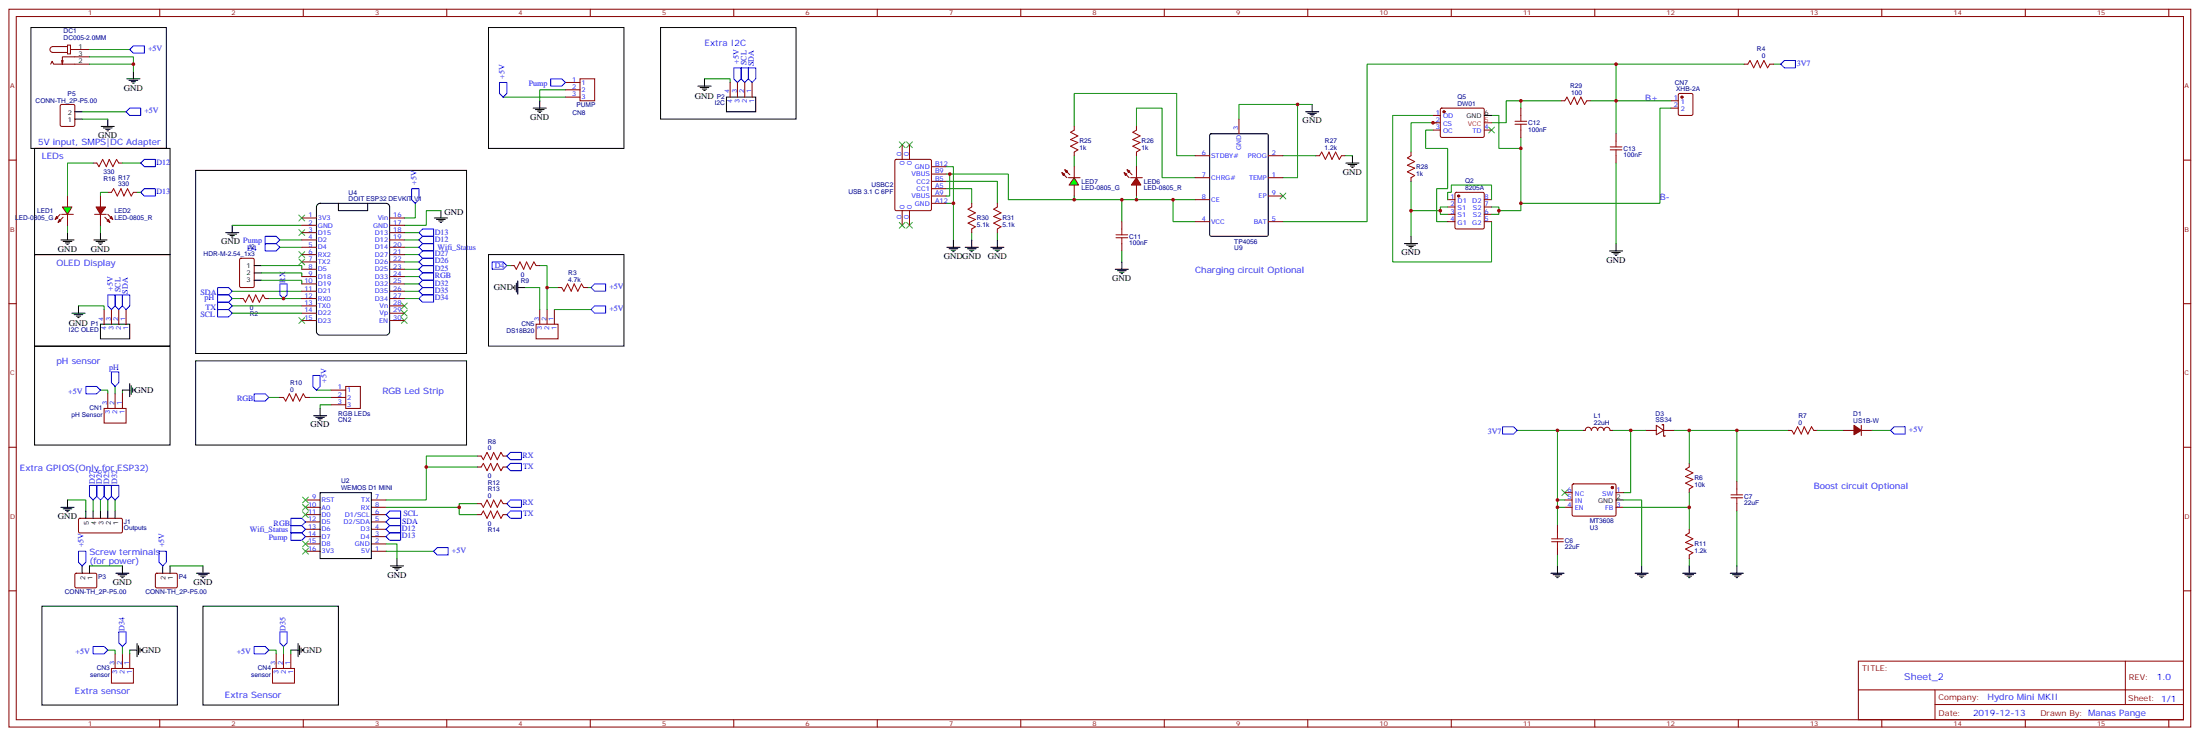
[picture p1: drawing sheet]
<svg xmlns="http://www.w3.org/2000/svg" width="1060mm" height="354mm" viewBox="0 0 1060 354" stroke-linecap="round" stroke-linejoin="round" font-family="sans-serif">
<g fill="none" stroke="#870000" stroke-width=".48">
<path d="M4 4h1052v346h-1052zM8 8h1044v339h-1044zM77 4v4M146 4v4M215 4v4M284 4v4M354 4v4M423 4v4M492 4v4M561 4v4M630 4v4M699 4v4"/>
<path d="M768 4v4M838 4v4M907 4v4M976 4v4M1045 4v4M24 31l1-2 1 2h17M30 29v2M33 22h1v4h-1zM33 22h-8a1.4 1.4 0 0 0-1 2 1.4 1.4 0 0 0 1 1h8M34 24h9M43 27h-13v4v-2M272 40h7"/>
<path d="M279 38h8v11h-8zM352 40v7M355 40v7M359 40v7M362 40v7M272 43h7M272 47h7M4 77h4M45 79h2M57 79h2M1052 77h4M33 94v6"/>
<path d="M52 93h2M64 93h2M33 103v6M246 128h2M258 128h2M4 146h4M50 149v7M54 149v7M57 149v7M61 149v7M115 144h2M128 144h2"/>
<path d="M258 156h11v7h-11zM260 149v7M264 149v7M267 149v7M1052 146h4M50 197h11v7h-11zM52 190v7M55 190v7M59 190v7M160 188h7M160 191h7M160 195h7"/>
<path d="M167 186h7v11h-7zM4 215h4M1052 215h4M147 241h7M147 244h7M147 248h7M147 251h7M147 255h7M147 258h7M179 241h7M179 244h7M179 248h7"/>
<path d="M179 251h7M179 255h7M179 258h7M147 266h7M147 262h7M179 266h7M179 262h7M4 285h4M1052 285h4M895 318h157v29h-157zM1024 318v21M895 332h157"/>
<path d="M932 339h120M932 332v14M77 347v3M146 347v3M215 347v3M284 347v3M354 347v3M423 347v3M492 347v3M561 347v3M630 347v3M699 347v3"/>
<path d="M768 347v3M838 347v3M907 347v3M976 347v3M1045 347v3"/>
</g>
<g fill="none" stroke="#008700" stroke-width=".48">
<path d="M43 31h21v3M43 27h21v4M43 24h20M339 38h13v2M40 54h21M40 57h12M242 47h30M272 43h-12v6M45 79h-12v15M59 79h9M52 93h-4v1M66 93h2"/>
<path d="M200 98v7h-5M33 109v3M48 109v3M112 109h33M135 116h10M135 119h10M195 116h7M195 119h7M195 112h7M212 101h-7v8h-10M195 133h7M195 130h7"/>
<path d="M195 126h7M195 123h7M244 128h2M253 139h7v10M260 128h4v11M269 139h-5v10M283 139h2M38 147h12v2M112 144h3M112 140h33M112 151h33M112 147h33"/>
<path d="M130 144h15M267 149h18M48 188h4v2M55 186v4M59 188v2M130 191h5M149 191h11M152 188h8M160 195h-6v2M230 220h-25v21h-19M205 225h25M186 244h35v4h9"/>
<path d="M230 243h-9v1M186 262h5v7M186 266h23"/>
</g>
<g fill="none" stroke="#000" stroke-width=".48">
<path d="M15 13h65v58h-65zM235 13h66v58h-66zM318 13h66v44h-66zM61 38h6M62 39h4M63 39h2M64 34v4M339 38v3M52 57v4M64 40h1M257 52h6M258 53h4"/>
<path d="M259 53h2M260 54h.1M260 49v3M336 41h7M337 42h5M338 43h3M339 44h1M350 47h14v7h-14zM17 71h65v52h-65zM49 61h6M50 62h4M51 62h2"/>
<path d="M52 63h.1M94 82h131v88h-131zM29 116h7M30 116h5M31 117h3M32 118h1M33 112v4M45 116h7M46 116h5M47 117h2M48 118h1M48 112v4"/>
<path d="M109 112h6M110 113h4M111 113h2M112 114h.1M112 109v3M209 105h7M210 106h5M211 106h3M212 107h1M212 101v4M17 123h65v44h-65zM235 123h66v44h-66z"/>
<path d="M247 138v1M248 137v3M249 136v5M249 139h4M249 135v7M35 151h6M36 152h4M37 152h2M37 153h1M38 147v4M48 156h15v7h-15zM17 167h65v47h-65z"/>
<path d="M94 174h131v40h-131zM59 188h4M63 185v6M63 186v4M64 187v2M65 188h.1M154 197v3M151 200h6M152 201h4M153 202h2M154 202h1M154 237h25v32h-25z"/>
<path d="M188 273h6M189 273h4M190 274h2M191 275h1M191 269v4"/>
</g>
<g fill="none" stroke="#00f" stroke-width=".48">
<path d="M265 38h6l1 2-1 1h-6zM354 33h3v5l-2 2-1-2zM357 33h4v5l-2 2-2-2zM361 33h3v5l-2 2-1-2zM68 79l2-2h5v3h-5zM68 93l2-2h5v3h-5zM128 114h5l2 2-2 1h-5zM128 117h5l2 2-2 2h-5zM202 116l2-2h5v3h-5zM204 110h5v4h-5l-2-2zM105 139h5l2 1-2 2h-5zM135 137h3v5l-1 2-2-2z"/>
<path d="M202 133l2-2h5v4h-5zM237 126h5l2 2-2 2h-5zM285 139l2-2h5v3h-5zM52 142h3v5l-1 2-2-2zM55 142h4v5l-2 2-2-2zM59 142h4v5l-2 2-2-2zM105 142h5l2 2-2 2h-5zM105 149h5l2 2-2 2h-5zM105 146h5l2 1-2 2h-5zM285 149l2-2h5v4h-5zM54 179h3v5l-2 2-1-2zM41 186h6l1 2-1 2h-6z"/>
<path d="M122 190h6l2 1-2 2h-6zM151 181h3v5l-2 2-1-2zM244 220l2-2h5v3h-5zM244 225l2-2h5v4h-5zM140 250h5l2 1-2 2h-5zM140 253h5l2 2-2 2h-5zM140 257h5l2 1-2 2h-5zM186 251l2-1h5v3h-5zM186 255l2-2h5v4h-5zM186 258l2-1h5v3h-5zM188 246h5v4h-5l-2-2zM244 243l2-2h5v3h-5z"/>
<path d="M244 248l2-2h5v4h-5z"/>
</g>
<path d="M144 104l3 2M147 104l-3 2M144 121l3 3M144 125l3 3M147 121l-3 3M147 125l-3 3" fill="none" stroke="#3c3" stroke-width=".48"/>
<path d="M47 79l1 1 1-3 2 3 2-3 1 3 2-3 1 2M54 93l1-2 2 3 1-3 2 3 1-3 2 3 1-1M248 128l1 2 2-4 1 4 2-4 1 4 2-4 1 2M117 144l1 2 2-4 2 4 1-4 2 4 2-4 1 2" fill="none" stroke="#a10000" stroke-width=".48"/>
<g fill="#0f0" stroke="#870000" stroke-width=".48">
<path d="M29 106l-1 1z"/>
<path d="M27 104l1 1-1 1z"/>
</g>
<g fill="#870000" stroke="#870000" stroke-width=".48">
<path d="M29 106l1-1z"/>
<path d="M29 103l-1 2z"/>
</g>
<path d="M30 103h5z" fill="#f00" stroke="#870000" stroke-width=".48"/>
<path d="M30 100h5l-2 3z" fill="#0f0" stroke="#870000" stroke-width=".48"/>
<g fill="#f00" stroke="#870000" stroke-width=".48">
<path d="M46 100h5l-3 3z"/>
<path d="M46 103h5z"/>
</g>
<g fill="#870000" stroke="#870000" stroke-width=".48">
<path d="M52 103l1 2z"/>
<path d="M51 105l1 1z"/>
</g>
<g fill="#f00" stroke="#870000" stroke-width=".48">
<path d="M53 105l1-1v2z"/>
<path d="M52 106l1 1-1-1z"/>
</g>
<g fill="none" stroke="#870000" stroke-width=".48">
<path d="M840 31h2M853 31h1M690 56h4M690 59h4M694 52h21v1v13h-1h-20v-1zM733 52v4M752 49h2M765 49h1M805 49h4M805 52h4M809 45h6h1v10l-1 1h-6v-1zM518 61v2"/>
<path d="M518 73v2M548 61v2M548 73v2M634 75h2M646 75h2M680 73v2M690 63h4M715 63h4M733 63v3M779 64v4M779 75v4M48 94v6"/>
<path d="M468 98v2M481 98v2M518 80v6M518 89v5M680 86v1M48 103v6M468 110v2M481 110v2M541 107v3M541 117v4M38 250h21v6l-1 1h-20v-1zM75 276h10v7h-10v-1z"/>
<path d="M55 315v7M59 315v7M63 315v7M133 315v7M137 315v7M140 315v7M54 322h10v7h-10zM131 322h11v7h-11z"/>
</g>
<g fill="none" stroke="#00f" stroke-width=".48">
<path d="M858 31l2-2h5v4h-5zM202 130l2-2h5v3h-5zM202 126l2-2h5v4h-5zM202 123l2-2h5v3h-5zM202 137l2-2h5v4h-5zM202 140l2-1h5v3h-5zM202 144l2-2h5v4h-5zM43 234h4v5l-2 2-2-2zM47 234h3v5l-2 2-1-2zM50 234h4v5l-2 2-2-2zM54 234h3v5l-2 2-1-2zM77 266h3v5l-2 2-1-2z"/>
<path d="M45 311h5l2 2-2 2h-5zM57 304h4v6l-2 1-2-1zM122 311h6l2 2-2 2h-6zM135 304h3v6l-1 1-2-1z"/>
</g>
<g fill="none" stroke="#008700" stroke-width=".48">
<path d="M779 31h61M854 31h4M625 50v36h-7M632 50h-35v7M690 56h-19v70h48v-19M692 59h-12v14M719 56h3v15h11v-5M733 52v-3h-7v10h-7M733 49h19M766 49h39M805 52h-5v46h-67v-27M518 61v-16h49v30h9"/>
<path d="M518 75v5M548 61v-9h12v34h16M548 75v5M618 75h16M648 75h4M690 63h-3v8h11v20h-6v16h6M779 64v-33h-120v76h-41M779 79v38M456 84h30v12h90M456 87h25v11M456 91h12v7M456 80h3v18"/>
<path d="M456 98h3v18M458 84v10h-2M518 94v2M541 96v11M548 94v2M565 96v11h11M680 87v27M468 112v4M481 112v4M680 101h14M195 137h7M541 121v5"/>
<path d="M195 140h7M195 144h7M33 241h8v5M45 241v5M48 241v5M52 241v5M55 241v5M82 273h16M52 313h3v2M59 311v4M63 313v2M130 313h3v2"/>
<path d="M137 311v4M140 313v2"/>
</g>
<g fill="none" stroke="#000" stroke-width=".48">
<path d="M629 54h6M630 55h4M631 55h2M632 56h1M632 50v4M715 56h4M648 79h7M650 79h4M651 80h2M652 75v4M651 81h1M456 119h7"/>
<path d="M457 120h5M459 116v3M465 119h6M466 120h4M468 116v3M477 119h7M478 120h5M481 116v3M677 117h6M678 118h4M679 119h2M680 119h.1"/>
<path d="M680 114v3M779 117v4M458 121h2M459 121h1M467 121h2M468 121h1M479 121h3M480 121h1M537 130h7M538 130h5M539 131h3M540 132h1"/>
<path d="M541 126v4M775 121h7M777 122h4M778 122h2M778 123h1M41 246v4M45 246v4M48 246v4M52 246v4M55 246v4M78 273v3M82 273v3"/>
<path d="M95 276h6M96 277h4M97 277h2M97 278h1M98 273v3M20 292h65v48h-65zM98 292h65v48h-65zM63 313h3M66 310v6M67 311v4M67 312v2M68 313h.1"/>
<path d="M140 313h4M144 310v6M144 311v4M145 312v2M146 313h.1"/>
</g>
<path d="M433 68l3 3M436 68l-3 3M437 68l3 3M440 68l-3 3M717 61l3 3M720 61l-3 3M617 93l3 3M620 93l-3 3M433 107l3 3M436 107l-3 3M437 107l3 3M440 107l-3 3" fill="none" stroke="#3c3" stroke-width=".48"/>
<g fill="none" stroke="#a10000" stroke-width=".48">
<path d="M842 31l1-2 2 4 2-4 1 4 2-4 2 4 1-2M730 60h6M730 58h6M733 56v2M733 60v3M754 49l1-2 2 3 2-3 1 3 2-3 1 3 2-1M518 63l-2 1 3 1-3 2 3 2-3 1 3 2-1 1M548 63l-2 1 3 1-3 2 3 2-3 1 3 2-1 1M636 75l1-2 2 4 1-4 2 4 2-4 1 4 1-2M680 75l-2 1 4 2-4 2 4 1-4 2 4 2-2 1M776 72h5M776 71h5"/>
<path d="M779 68v3M779 72v3M468 100l-2 1 4 2-4 1 4 2-4 1 4 2-2 1M481 100l-2 1 3 2-3 1 3 2-3 1 3 2-1 1M538 115h5M538 113h5M541 110v3M541 115v2"/>
</g>
<g fill="#870000" stroke="#870000" stroke-width=".48">
<circle cx="810" cy="47" r=".5"/>
<circle cx="696" cy="54" r=".5"/>
</g>
<path d="M715 59h4" fill="none" stroke="#f00" stroke-width=".48"/>
<g fill="#0f0" stroke="#870000" stroke-width=".48">
<path d="M513 82h1v1z"/>
<path d="M512 83l1 1-1 1z"/>
</g>
<g fill="#870000" stroke="#870000" stroke-width=".48">
<path d="M514 83l1 1z"/>
<path d="M513 84l1 2z"/>
</g>
<path d="M515 86h5z" fill="#f00" stroke="#870000" stroke-width=".48"/>
<path d="M518 86l2 3h-5z" fill="#0f0" stroke="#870000" stroke-width=".48"/>
<g fill="#f00" stroke="#870000" stroke-width=".48">
<path d="M548 86l2 3h-5z"/>
<path d="M545 86h5z"/>
</g>
<g fill="#870000" stroke="#870000" stroke-width=".48">
<path d="M543 84l1 2z"/>
<path d="M544 83l1 1z"/>
</g>
<g fill="#f00" stroke="#870000" stroke-width=".48">
<path d="M542 83l1 1-1 1z"/>
<path d="M543 82h1v1z"/>
</g>
<g fill="none" stroke="#870000" stroke-width=".48">
<path d="M29 51l6-1 1 1v9v1h-6l-1-1zM597 57v7M431 77h18v24h-18zM435 70v7M438 70v7M576 75h7M611 75h7M449 94h7M449 80h7M449 84h7M449 87h7M449 91h7"/>
<path d="M449 98h7M548 80v6M548 89v5M576 86h7M576 96h7M611 86h7M611 94h7M698 96h3M698 100h3M701 93h14v17h-14zM715 96h4M715 100h4"/>
<path d="M145 105h7M145 109h7M145 112h7M145 116h7M145 119h7M188 105h7M188 109h7M188 112h7M188 116h7M188 119h7M435 101v8M438 101v8"/>
<path d="M576 107h7M611 107h7M698 107h3M698 103h3M715 107h4M715 103h4M116 125l6-1v1v13l-6 1-1-1zM145 123h7M145 126h7M145 130h7M145 133h7M145 137h7"/>
<path d="M188 123h7M188 126h7M188 130h7M188 133h7M188 137h7M269 139h2M281 139h2M145 140h7M145 144h7M145 147h7M145 151h7M145 154h7"/>
<path d="M188 140h7M188 144h7M188 147h7M188 151h7M188 154h7M135 191h2M147 191h2M230 220h2M242 220h2M767 207a1.4 1.4 0 0 0-2-1 1.4 1.4 0 0 0-1 1h-1M767 207a1.4 1.4 0 0 1 1-1 1.4 1.4 0 0 1 2 1M770 207a1.4 1.4 0 0 1 1-1 1.4 1.4 0 0 1 2 1"/>
<path d="M773 207a1.4 1.4 0 0 1 1-1 1.4 1.4 0 0 1 2 1h1M793 207h5M798 205l4 2-4 2zM801 205l1-1v6M802 207h5M862 207h1M874 207h2M888 207h5M897 207h5M897 205v5M230 225h2M242 225h2"/>
<path d="M754 237h3M758 233h20l1 15-1 1h-20l-1-1zM779 237h3M814 223v2M814 236v1M837 232v4M230 243h2M230 248h2M242 243h2M242 248h2M750 253v4M754 244h3"/>
<path d="M754 241h3M779 244h3M814 255v2M837 243v3M36 276h10l1 7h-1h-10v-1zM750 264v3M814 267v2"/>
</g>
<g fill="none" stroke="#000" stroke-width=".48">
<path d="M36 57h4M36 54h4M583 65l27-1 1 1v48v1h-27l-1-1zM153 98h1h32l2 1v61l-1 1h-33l-1-1-1-60zM163 98v3h14v-3M122 135h4M122 128h4M122 131h4M29 244h7M30 245h5M31 246h3M32 246h1"/>
<path d="M33 241v3M779 241h3M40 273v3M43 273v3M56 276h6M57 277h4M58 277h2M59 278h.1M59 273v3M747 276h7M748 277h5M749 277h2"/>
<path d="M750 278h1M750 273v3M788 276h6M789 277h4M790 277h2M791 278h.1M791 273v3M811 276h6M812 277h4M813 277h2M814 278h.1M814 273v3"/>
<path d="M834 276h6M835 277h4M836 277h2M837 278h.1M837 273v3"/>
</g>
<g fill="#870000" stroke="#870000" stroke-width=".48">
<path d="M893 205l4 2-4 2z"/>
<circle cx="703" cy="94" r=".5"/>
<circle cx="777" cy="235" r=".5"/>
</g>
<g fill="none" stroke="#008700" stroke-width=".48">
<path d="M698 100h-4v3h4M698 96v-3h1v-4h20v7M719 100h3v3h-3M733 98v3h-11M126 135h19v2M126 131h19v2M126 128h19v2M731 207h19v46M750 207h13M777 207h16M786 207v30h-4M807 207h7v16"/>
<path d="M814 207h23M862 207h-25v25M876 207h12M902 207h9M814 237v18M750 244h4M750 241h4M782 244h32M782 241h9v32M837 246v27M43 273h16M750 267v6"/>
<path d="M814 269v4"/>
</g>
<g fill="none" stroke="#3c3" stroke-width=".48">
<path d="M144 111l3 2M147 111l-3 2M144 153l3 3M147 153l-3 3M193 146l3 3M193 149l3 3M193 153l3 3M196 146l-3 3M196 149l-3 3M196 153l-3 3M146 239l3 3M149 239l-3 3"/>
<path d="M753 236l2 3M755 236l-2 3M146 243l3 3M146 246l3 3M149 243l-3 3M149 246l-3 3M146 261l3 2M146 264l3 3M149 261l-3 2M149 264l-3 3"/>
</g>
<g fill="none" stroke="#a10000" stroke-width=".48">
<path d="M271 139l1 1 1-3 2 3 2-3 1 3 2-3 1 2M137 191l1 2 1-3 2 3 2-3 1 3 2-3 1 1M232 220l1 1 2-3 1 3 2-3 2 3 1-3 1 2M863 207l1 2 2-3 2 3 1-3 2 3 2-3 1 1M232 225l1-2 2 4 1-4 2 4 2-4 1 4 1-2M814 225l-2 1 4 2-4 2 4 1-4 2 4 1-2 2M834 240h6M834 238h6M837 236v2M837 240v3M232 243l1 1 2-3 1 3 2-3 2 3 1-3 1 2M232 248l1-2 2 4 1-4 2 4 2-4 1 4 1-2"/>
<path d="M748 260h5M750 257v3M814 257l-2 1 4 2-4 1 4 2-4 1 4 2-2 1M748 261h5M750 261v3"/>
</g>
<path d="M64 22h6v4h-6l-1-2zM241 40h3v5l-2 2-1-2zM63 52h5v4h-5l-2-2zM198 91h4v5l-2 2-2-2zM202 119l2-2h5v4h-5zM724 206h5l2 1-2 2h-5zM911 207l2-1h5v3h-5zM38 266h3v5l-1 2-2-2zM211 264h5v3h-5l-2-1z" fill="none" stroke="#00f" stroke-width=".48"/>
<g fill="#c00">
<circle cx="64" cy="31" r=".9"/>
<circle cx="137" cy="144" r=".9"/>
<circle cx="264" cy="139" r=".9"/>
<circle cx="205" cy="225" r=".9"/>
<circle cx="221" cy="244" r=".9"/>
<circle cx="779" cy="31" r=".9"/>
<circle cx="458" cy="84" r=".9"/>
<circle cx="541" cy="96" r=".9"/>
<circle cx="565" cy="96" r=".9"/>
<circle cx="548" cy="96" r=".9"/>
<circle cx="518" cy="96" r=".9"/>
<circle cx="459" cy="98" r=".9"/>
<circle cx="779" cy="49" r=".9"/>
<circle cx="733" cy="49" r=".9"/>
<circle cx="680" cy="101" r=".9"/>
<circle cx="690" cy="59" r=".9"/>
<circle cx="625" cy="50" r=".9"/>
<circle cx="694" cy="101" r=".9"/>
<circle cx="722" cy="101" r=".9"/>
<circle cx="733" cy="71" r=".9"/>
<circle cx="733" cy="98" r=".9"/>
<circle cx="814" cy="244" r=".9"/>
<circle cx="786" cy="207" r=".9"/>
<circle cx="750" cy="244" r=".9"/>
<circle cx="750" cy="241" r=".9"/>
<circle cx="750" cy="207" r=".9"/>
<circle cx="837" cy="207" r=".9"/>
<circle cx="814" cy="207" r=".9"/>
</g>
<text font-size="4.6" fill="#00f" x="918" y="327">Sheet_2</text>
<g font-size="4.2" fill="#00f">
<text x="339" y="22">Extra I2C</text>
<text x="793" y="49">B+</text>
<text x="18" y="70">5V input, SMPS|DC Adapter</text>
<text x="20" y="77">LEDs</text>
<text x="800" y="96">B-</text>
<text x="27" y="128">OLED Display</text>
<text x="576" y="131">Charging circuit Optional</text>
<text x="27" y="176">pH sensor</text>
<text x="184" y="190">RGB Led Strip</text>
<text x="10" y="227">Extra GPIOS(Only for ESP32)</text>
<text x="874" y="236">Boost circuit Optional</text>
<text x="43" y="267">Screw terminals</text>
<text x="43" y="271">(for power)</text>
<text x="1039" y="328">1.0</text>
<text x="36" y="334">Extra sensor</text>
<text x="108" y="336">Extra Sensor</text>
<text x="958" y="337">Hydro Mini MKII</text>
<text x="951" y="345">2019-12-13</text>
</g>
<g font-size="4.2">
<text x="60" y="44">GND</text>
<text x="335" y="48">GND</text>
<text x="255" y="58">GND</text>
<text x="628" y="59">GND</text>
<text x="47" y="67">GND</text>
<text x="647" y="84">GND</text>
<text x="214" y="103">GND</text>
<text x="107" y="118">GND Pump</text>
<text x="28" y="122">GND</text>
<text x="44" y="122">GND</text>
<text x="455" y="125">GNDGND</text>
<text x="476" y="125">GND</text>
<text x="675" y="123">GND</text>
<text x="774" y="127">GND</text>
<text x="536" y="135">GND</text>
<text x="238" y="140">GND</text>
<text x="33" y="157">GND</text>
<text x="65" y="189">GND</text>
<text x="150" y="206">GND</text>
<text x="28" y="250">GND</text>
<text x="54" y="282">GND</text>
<text x="93" y="282">GND</text>
<text x="187" y="278">GND</text>
<text x="68" y="315">GND</text>
<text x="146" y="315">GND</text>
</g>
<g font-size="3.9" fill="#00f">
<text x="71" y="24">+5V</text>
<text x="356" y="31" transform="rotate(-90 356 31)">+5V</text>
<text x="360" y="31" transform="rotate(-90 360 31)">SCL</text>
<text x="363" y="32" transform="rotate(-90 363 32)">SDA</text>
<text x="866" y="32">3V7</text>
<text x="243" y="38" transform="rotate(-90 243 38)">+5V</text>
<text x="255" y="41">Pump</text>
<text x="70" y="54">+5V</text>
<text x="75" y="79">D12</text>
<text x="201" y="89" transform="rotate(-90 201 89)">+5V</text>
<text x="75" y="93">D13</text>
<text x="209" y="113">D13</text>
<text x="209" y="116">D12</text>
<text x="119" y="121">D4</text>
<text x="209" y="123">D27</text>
<text x="211" y="120">Wifi_Status</text>
<text x="209" y="130">D25</text>
<text x="209" y="127">D26</text>
<text x="238" y="129">D4</text>
<text x="137" y="136" transform="rotate(-90 137 136)">RX</text>
<text x="209" y="134">RGB</text>
<text x="209" y="138">D32</text>
<text x="54" y="140" transform="rotate(-90 54 140)">+5V</text>
<text x="58" y="141" transform="rotate(-90 58 141)">SCL</text>
<text x="62" y="141" transform="rotate(-90 62 141)">SDA</text>
<text x="97" y="142">SDA</text>
<text x="209" y="141">D35</text>
<text x="294" y="139">+5V</text>
<text x="98" y="145">pH</text>
<text x="99" y="149">TX</text>
<text x="209" y="145">D34</text>
<text x="294" y="150">+5V</text>
<text x="97" y="153">SCL</text>
<text x="53" y="178">pH</text>
<text x="157" y="184" transform="rotate(-90 157 184)">+5V</text>
<text x="33" y="190">+5V</text>
<text x="114" y="193">RGB</text>
<text x="717" y="209">3V7</text>
<text x="920" y="208">+5V</text>
<text x="252" y="220">RX</text>
<text x="252" y="226">TX</text>
<text x="46" y="233" transform="rotate(-90 46 233)">D27</text>
<text x="49" y="233" transform="rotate(-90 49 233)">D26</text>
<text x="53" y="233" transform="rotate(-90 53 233)">D25</text>
<text x="56" y="233" transform="rotate(-90 56 233)">D32</text>
<text x="252" y="243">RX</text>
<text x="194" y="249">SCL</text>
<text x="252" y="249">TX</text>
<text x="120" y="256">Wifi_Status</text>
<text x="132" y="253">RGB</text>
<text x="194" y="256">D12</text>
<text x="194" y="252">SDA</text>
<text x="40" y="264" transform="rotate(-90 40 264)">+5V</text>
<text x="79" y="264" transform="rotate(-90 79 264)">+5V</text>
<text x="130" y="260">Pump</text>
<text x="194" y="259">D13</text>
<text x="218" y="266">+5V</text>
<text x="60" y="304" transform="rotate(-90 60 304)">D34</text>
<text x="138" y="304" transform="rotate(-90 138 304)">D35</text>
<text x="36" y="315">+5V</text>
<text x="114" y="315">+5V</text>
</g>
<g font-size="3.9" fill="#800">
<text x="897" y="323">TITLE:</text>
<text x="1026" y="328">REV:</text>
<text x="934" y="337">Company:</text>
<text x="1025" y="338">Sheet: 1/1</text>
<text x="934" y="345">Date:</text>
<text x="983" y="345">Drawn By: Manas Pange</text>
</g>
<g font-size="3.2" fill="#800">
<text x="42" y="7">1</text>
<text x="112" y="7">2</text>
<text x="181" y="7">3</text>
<text x="250" y="7">4</text>
<text x="319" y="7">5</text>
<text x="388" y="7">6</text>
<text x="457" y="7">7</text>
<text x="526" y="7">8</text>
<text x="596" y="7">9</text>
<text x="665" y="7">10</text>
<text x="734" y="7">11</text>
<text x="803" y="7">12</text>
<text x="872" y="7">13</text>
<text x="941" y="7">14</text>
<text x="1010" y="7">15</text>
<text x="5" y="43">A</text>
<text x="1053" y="43">A</text>
<text x="5" y="112">B</text>
<text x="1053" y="112">B</text>
<text x="5" y="181">C</text>
<text x="1053" y="181">C</text>
<text x="5" y="250">D</text>
<text x="1053" y="250">D</text>
<text x="42" y="350">1</text>
<text x="112" y="350">2</text>
<text x="181" y="350">3</text>
<text x="250" y="350">4</text>
<text x="319" y="350">5</text>
<text x="388" y="350">6</text>
<text x="457" y="350">7</text>
<text x="526" y="350">8</text>
<text x="596" y="350">9</text>
<text x="665" y="350">10</text>
<text x="734" y="350">11</text>
<text x="803" y="350">12</text>
<text x="872" y="350">13</text>
<text x="941" y="350">14</text>
<text x="1010" y="350">15</text>
</g>
<g font-size="3.2" fill="#000080">
<text x="31" y="16">DC1</text>
<text x="31" y="19">DC005-2.0MM</text>
<text x="847" y="25">R4</text>
<text x="849" y="28">0</text>
<text x="807" y="41">CN7</text>
<text x="33" y="46">P5</text>
<text x="345" y="48">P2</text>
<text x="702" y="48">Q5</text>
<text x="757" y="42">R29</text>
<text x="757" y="46">100</text>
<text x="808" y="44">XHB-2A</text>
<text x="17" y="50">CONN-TH_2P-P5.00</text>
<text x="278" y="52">PUMP</text>
<text x="344" y="51">I2C</text>
<text x="702" y="51">DW01</text>
<text x="276" y="55">CN8</text>
<text x="736" y="63">100nF</text>
<text x="736" y="60">C12</text>
<text x="520" y="69">R25</text>
<text x="550" y="69">R26</text>
<text x="638" y="69">R27</text>
<text x="520" y="72">1k</text>
<text x="550" y="72">1k</text>
<text x="638" y="72">1.2k</text>
<text x="782" y="76">100nF</text>
<text x="782" y="73">C13</text>
<text x="50" y="84">330</text>
<text x="682" y="81">R28</text>
<text x="50" y="87">R16 R17</text>
<text x="57" y="90">330</text>
<text x="521" y="89">LED7</text>
<text x="551" y="89">LED6</text>
<text x="682" y="85">1k</text>
<text x="706" y="88">Q2</text>
<text x="168" y="94">U4</text>
<text x="409" y="93">USB 3.1 C 6PF</text>
<text x="420" y="90">USBC2</text>
<text x="521" y="92">LED-0805_G</text>
<text x="551" y="92">LED-0805_R</text>
<text x="706" y="91">8205A</text>
<text x="168" y="97">DOIT ESP32 DEVKIT V1</text>
<text x="7" y="106">LED-0805_G</text>
<text x="18" y="103">LED1</text>
<text x="55" y="106">LED-0805_R</text>
<text x="55" y="103">LED2</text>
<text x="471" y="106">R30</text>
<text x="483" y="106">R31</text>
<text x="471" y="109">5.1k</text>
<text x="483" y="109">5.1k</text>
<text x="544" y="118">100nF</text>
<text x="544" y="115">C11</text>
<text x="595" y="117">TP4056</text>
<text x="98" y="123">HDR-M-2.54_1x3</text>
<text x="119" y="120">J2</text>
<text x="595" y="121">U9</text>
<text x="251" y="133">0</text>
<text x="251" y="136">R9</text>
<text x="274" y="136">4.7k</text>
<text x="274" y="132">R3</text>
<text x="120" y="149">0</text>
<text x="120" y="152">R2</text>
<text x="33" y="160">I2C OLED</text>
<text x="44" y="157">P1</text>
<text x="244" y="160">DS18B20</text>
<text x="251" y="157">CN5</text>
<text x="140" y="185">R10</text>
<text x="140" y="189">0</text>
<text x="43" y="197">CN1</text>
<text x="34" y="201">pH Sensor</text>
<text x="163" y="200">RGB LEDs</text>
<text x="163" y="203">CN2</text>
<text x="768" y="202">L1</text>
<text x="798" y="203">SS34</text>
<text x="798" y="200">D3</text>
<text x="867" y="201">R7</text>
<text x="893" y="204">US1B-W</text>
<text x="893" y="201">D1</text>
<text x="768" y="205">22uH</text>
<text x="867" y="204">0</text>
<text x="235" y="214">R8</text>
<text x="235" y="217">0</text>
<text x="164" y="233">U2</text>
<text x="235" y="230">0</text>
<text x="235" y="233">R12</text>
<text x="816" y="231">R6</text>
<text x="164" y="236">WEMOS D1 MINI</text>
<text x="235" y="240">0</text>
<text x="235" y="237">R13</text>
<text x="816" y="235">10k</text>
<text x="840" y="243">22uF</text>
<text x="840" y="240">C7</text>
<text x="60" y="255">Outputs</text>
<text x="60" y="252">J1</text>
<text x="235" y="253">0</text>
<text x="235" y="256">R14</text>
<text x="766" y="252">MT3608</text>
<text x="766" y="255">U3</text>
<text x="754" y="261">C6</text>
<text x="816" y="263">R11</text>
<text x="754" y="265">22uF</text>
<text x="816" y="266">1.2k</text>
<text x="47" y="279">P3</text>
<text x="86" y="279">P4</text>
<text x="31" y="286">CONN-TH_2P-P5.00</text>
<text x="70" y="286">CONN-TH_2P-P5.00</text>
<text x="47" y="323">CN3</text>
<text x="124" y="323">CN4</text>
<text x="43" y="326">sensor</text>
<text x="121" y="326">sensor</text>
</g>
<g font-size="3.2">
<text x="38" y="23">1</text>
<text x="38" y="27">3</text>
<text x="38" y="31">2</text>
<text x="33" y="59">1</text>
<text x="33" y="55">2</text>
<text x="707" y="57">GND</text>
<text x="715" y="55">6</text>
<text x="119" y="129">1</text>
<text x="119" y="136">3</text>
<text x="119" y="133">2</text>
<text x="770" y="242">GND</text>
<text x="779" y="240">2</text>
<text x="43" y="253" transform="rotate(-90 43 253)">5</text>
<text x="46" y="253" transform="rotate(-90 46 253)">4</text>
<text x="50" y="253" transform="rotate(-90 50 253)">3</text>
<text x="53" y="253" transform="rotate(-90 53 253)">2</text>
<text x="57" y="253" transform="rotate(-90 57 253)">1</text>
<text x="41" y="279" transform="rotate(-90 41 279)">2</text>
<text x="45" y="279" transform="rotate(-90 45 279)">1</text>
<text x="80" y="279" transform="rotate(-90 80 279)">2</text>
<text x="83" y="279" transform="rotate(-90 83 279)">1</text>
</g>
<g font-size="3.2" fill="#00f">
<text x="276" y="39">1</text>
<text x="280" y="41">1</text>
<text x="276" y="43">2</text>
<text x="276" y="46">3</text>
<text x="280" y="44">2</text>
<text x="280" y="48">3</text>
<text x="351" y="45" transform="rotate(-90 351 45)">4</text>
<text x="355" y="45" transform="rotate(-90 355 45)">3</text>
<text x="358" y="45" transform="rotate(-90 358 45)">2</text>
<text x="362" y="45" transform="rotate(-90 362 45)">1</text>
<text x="353" y="50" transform="rotate(-90 353 50)">4</text>
<text x="356" y="50" transform="rotate(-90 356 50)">3</text>
<text x="360" y="50" transform="rotate(-90 360 50)">2</text>
<text x="363" y="50" transform="rotate(-90 363 50)">1</text>
<text x="806" y="48">1</text>
<text x="806" y="52">2</text>
<text x="810" y="50">1</text>
<text x="810" y="53">2</text>
<text x="692" y="55">1</text>
<text x="692" y="59">2</text>
<text x="695" y="57">OD</text>
<text x="597" y="63" transform="rotate(-90 597 63)">3</text>
<text x="692" y="62">3</text>
<text x="695" y="61">CS</text>
<text x="695" y="64">OC</text>
<text x="709" y="64">TD</text>
<text x="715" y="62">4</text>
<text x="434" y="75" transform="rotate(-90 434 75)">0</text>
<text x="438" y="75" transform="rotate(-90 438 75)">0</text>
<text x="579" y="75">6</text>
<text x="584" y="76">STDBY#</text>
<text x="598" y="72" transform="rotate(-90 598 72)">GND</text>
<text x="601" y="76">PROG</text>
<text x="613" y="75">2</text>
<text x="436" y="79" transform="rotate(-90 436 79)">0</text>
<text x="439" y="79" transform="rotate(-90 439 79)">0</text>
<text x="441" y="81">GND</text>
<text x="451" y="80">B12</text>
<text x="451" y="83">B9</text>
<text x="439" y="85">VBUS</text>
<text x="442" y="88">CC2</text>
<text x="451" y="87">B5</text>
<text x="579" y="85">7</text>
<text x="584" y="87">CHRG#</text>
<text x="602" y="87">TEMP</text>
<text x="613" y="85">1</text>
<text x="439" y="95">VBUS</text>
<text x="442" y="92">CC1</text>
<text x="451" y="91">A5</text>
<text x="451" y="94">A9</text>
<text x="579" y="96">8</text>
<text x="606" y="95">EP</text>
<text x="613" y="94">9</text>
<text x="699" y="96">1</text>
<text x="715" y="96">8</text>
<text x="436" y="101" transform="rotate(-90 436 101)">0</text>
<text x="439" y="101" transform="rotate(-90 439 101)">0</text>
<text x="441" y="99">GND</text>
<text x="451" y="98">A12</text>
<text x="584" y="97">CE</text>
<text x="699" y="99">2</text>
<text x="702" y="98">D1</text>
<text x="702" y="101">S1</text>
<text x="709" y="98">D2</text>
<text x="710" y="101">S2</text>
<text x="715" y="99">7</text>
<text x="149" y="105">1</text>
<text x="153" y="106">3V3</text>
<text x="182" y="106">Vin</text>
<text x="190" y="105">16</text>
<text x="434" y="105" transform="rotate(-90 434 105)">0</text>
<text x="438" y="105" transform="rotate(-90 438 105)">0</text>
<text x="579" y="106">4</text>
<text x="584" y="108">VCC</text>
<text x="604" y="108">BAT</text>
<text x="613" y="106">5</text>
<text x="699" y="103">3</text>
<text x="699" y="106">4</text>
<text x="702" y="105">S1</text>
<text x="710" y="105">S2</text>
<text x="715" y="106">5</text>
<text x="715" y="103">6</text>
<text x="149" y="108">2</text>
<text x="149" y="112">3</text>
<text x="153" y="110">GND</text>
<text x="153" y="113">D15</text>
<text x="180" y="110">GND</text>
<text x="181" y="113">D13</text>
<text x="190" y="108">17</text>
<text x="190" y="112">18</text>
<text x="702" y="108">G1</text>
<text x="709" y="108">G2</text>
<text x="149" y="115">4</text>
<text x="149" y="119">5</text>
<text x="153" y="117">D2</text>
<text x="181" y="117">D12</text>
<text x="190" y="115">19</text>
<text x="190" y="119">20</text>
<text x="149" y="122">6</text>
<text x="149" y="126">7</text>
<text x="153" y="120">D4</text>
<text x="153" y="124">RX2</text>
<text x="181" y="120">D14</text>
<text x="181" y="124">D27</text>
<text x="190" y="122">21</text>
<text x="190" y="126">22</text>
<text x="149" y="129">8</text>
<text x="153" y="127">TX2</text>
<text x="153" y="131">D5</text>
<text x="181" y="127">D26</text>
<text x="181" y="131">D25</text>
<text x="190" y="129">23</text>
<text x="147" y="136">10</text>
<text x="149" y="133">9</text>
<text x="153" y="134">D18</text>
<text x="153" y="138">D19</text>
<text x="181" y="134">D33</text>
<text x="181" y="138">D32</text>
<text x="190" y="133">24</text>
<text x="190" y="136">25</text>
<text x="147" y="140">11</text>
<text x="147" y="143">12</text>
<text x="153" y="141">D21</text>
<text x="181" y="141">D35</text>
<text x="190" y="140">26</text>
<text x="190" y="143">27</text>
<text x="147" y="147">13</text>
<text x="153" y="145">RX0</text>
<text x="153" y="148">TX0</text>
<text x="181" y="145">D34</text>
<text x="183" y="148">Vn</text>
<text x="190" y="147">28</text>
<text x="50" y="154" transform="rotate(-90 50 154)">4</text>
<text x="53" y="154" transform="rotate(-90 53 154)">3</text>
<text x="57" y="154" transform="rotate(-90 57 154)">2</text>
<text x="60" y="154" transform="rotate(-90 60 154)">1</text>
<text x="147" y="150">14</text>
<text x="147" y="154">15</text>
<text x="153" y="152">D22</text>
<text x="153" y="155">D23</text>
<text x="183" y="155">EN</text>
<text x="183" y="152">Vp</text>
<text x="190" y="150">29</text>
<text x="190" y="154">30</text>
<text x="260" y="154" transform="rotate(-90 260 154)">3</text>
<text x="263" y="154" transform="rotate(-90 263 154)">2</text>
<text x="267" y="154" transform="rotate(-90 267 154)">1</text>
<text x="51" y="159" transform="rotate(-90 51 159)">4</text>
<text x="55" y="159" transform="rotate(-90 55 159)">3</text>
<text x="58" y="159" transform="rotate(-90 58 159)">2</text>
<text x="62" y="159" transform="rotate(-90 62 159)">1</text>
<text x="261" y="159" transform="rotate(-90 261 159)">3</text>
<text x="265" y="159" transform="rotate(-90 265 159)">2</text>
<text x="268" y="159" transform="rotate(-90 268 159)">1</text>
<text x="163" y="188">1</text>
<text x="163" y="191">2</text>
<text x="167" y="189">1</text>
<text x="52" y="195" transform="rotate(-90 52 195)">3</text>
<text x="55" y="195" transform="rotate(-90 55 195)">2</text>
<text x="59" y="195" transform="rotate(-90 59 195)">1</text>
<text x="163" y="195">3</text>
<text x="167" y="192">2</text>
<text x="167" y="196">3</text>
<text x="53" y="199" transform="rotate(-90 53 199)">3</text>
<text x="57" y="199" transform="rotate(-90 57 199)">2</text>
<text x="60" y="199" transform="rotate(-90 60 199)">1</text>
<text x="755" y="237">6</text>
<text x="759" y="239">NC</text>
<text x="772" y="239">SW</text>
<text x="779" y="237">1</text>
<text x="148" y="244">10</text>
<text x="150" y="240">9</text>
<text x="155" y="242">RST</text>
<text x="155" y="245">A0</text>
<text x="174" y="245">RX</text>
<text x="174" y="242">TX</text>
<text x="181" y="240">7</text>
<text x="181" y="244">8</text>
<text x="755" y="244">4</text>
<text x="755" y="240">5</text>
<text x="759" y="246">EN</text>
<text x="759" y="242">IN</text>
<text x="773" y="246">FB</text>
<text x="779" y="244">3</text>
<text x="148" y="248">11</text>
<text x="148" y="251">12</text>
<text x="155" y="249">D0</text>
<text x="166" y="249">D1/SCL</text>
<text x="181" y="248">6</text>
<text x="181" y="251">5</text>
<text x="148" y="255">13</text>
<text x="155" y="252">D5</text>
<text x="155" y="256">D6</text>
<text x="166" y="252">D2/SDA</text>
<text x="174" y="256">D3</text>
<text x="181" y="255">4</text>
<text x="148" y="258">14</text>
<text x="148" y="262">15</text>
<text x="155" y="260">D7</text>
<text x="155" y="263">D8</text>
<text x="171" y="263">GND</text>
<text x="174" y="260">D4</text>
<text x="181" y="262">2</text>
<text x="181" y="258">3</text>
<text x="148" y="265">16</text>
<text x="155" y="267">3V3</text>
<text x="174" y="267">5V</text>
<text x="181" y="265">1</text>
<text x="55" y="320" transform="rotate(-90 55 320)">3</text>
<text x="59" y="320" transform="rotate(-90 59 320)">2</text>
<text x="62" y="320" transform="rotate(-90 62 320)">1</text>
<text x="133" y="320" transform="rotate(-90 133 320)">3</text>
<text x="136" y="320" transform="rotate(-90 136 320)">2</text>
<text x="140" y="320" transform="rotate(-90 140 320)">1</text>
<text x="57" y="325" transform="rotate(-90 57 325)">3</text>
<text x="60" y="325" transform="rotate(-90 60 325)">2</text>
<text x="64" y="325" transform="rotate(-90 64 325)">1</text>
<text x="134" y="325" transform="rotate(-90 134 325)">3</text>
<text x="138" y="325" transform="rotate(-90 138 325)">2</text>
<text x="141" y="325" transform="rotate(-90 141 325)">1</text>
</g>
<g font-size="3.2" fill="#f00">
<text x="715" y="59">5</text>
<text x="707" y="61">VCC</text>
</g>
</svg>
